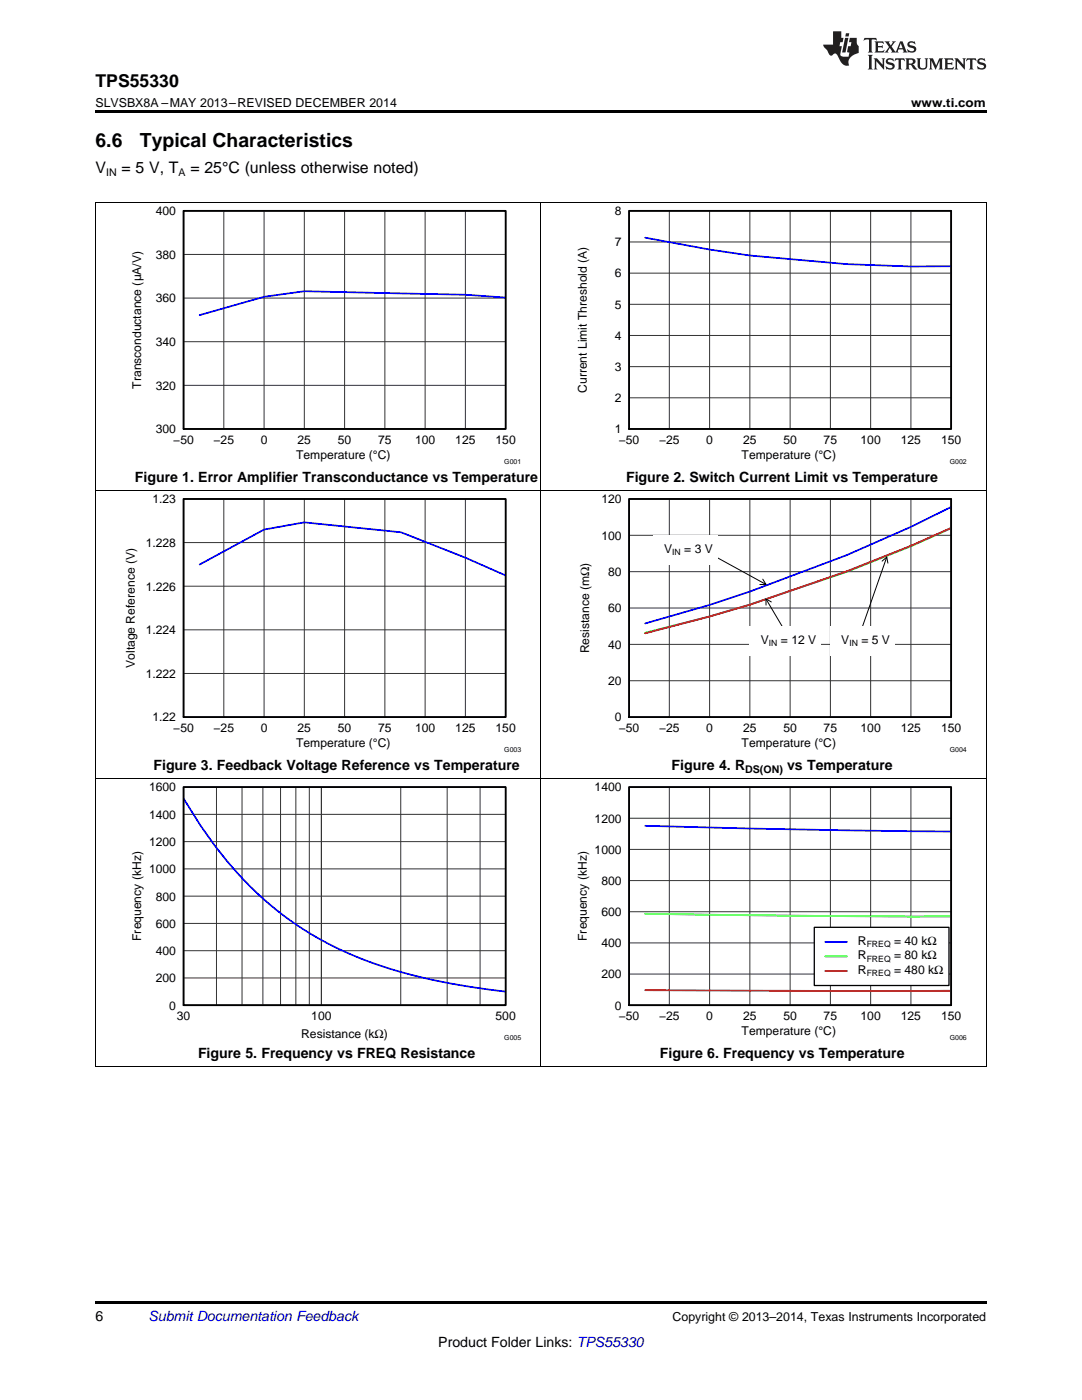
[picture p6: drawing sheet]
<svg xmlns="http://www.w3.org/2000/svg" width="216mm" height="279mm" viewBox="0 0 216 279" stroke-linecap="round" stroke-linejoin="round" font-family="sans-serif">
<path d="M19 212.9h.2zM196.7 212.9h.1zM19 259.7h177.8v.5h-177.8z" fill="#000"/>
<path d="M19.1 155.4v57.5M107.9 155.4v57.5M196.8 155.4v57.5M19 212.9h177.8" fill="none" stroke="#000" stroke-width=".2"/>
<path d="M36.6 157.1h64.3v43.5h-64.3zM125.5 157.1h64.3v43.5h-64.3z" fill="none" stroke="#000" stroke-width=".26"/>
<g fill="none" stroke="#333" stroke-width=".2">
<path d="M36.6 157.1h64.3v43.5h-64.3zM43.2 157.1v43.5M48.3 157.1v43.5M52.5 157.1v43.5M56 157.1v43.5M59 157.1v43.5M61.7 157.1v43.5M64.1 157.1v43.5M80 157.1v43.5M89.2 157.1v43.5M95.8 157.1v43.5M125.5 157.1h64.3v43.5h-64.3z"/>
<path d="M133.6 157.1v43.5M141.6 157.1v43.5M149.6 157.1v43.5M157.7 157.1v43.5M165.7 157.1v43.5M173.7 157.1v43.5M181.8 157.1v43.5M36.6 178.8h64.3M36.6 173.4h64.3M36.6 168h64.3M36.6 162.5h64.3M125.5 175.7h64.3"/>
<path d="M125.5 169.5h64.3M125.5 163.3h64.3M36.6 195.2h64.3M36.6 189.7h64.3M36.6 184.3h64.3M125.5 194.4h64.3M125.5 188.2h64.3M125.5 182h64.3"/>
</g>
<path d="M36.6 159.4a75.9 75.9 0 0 0 20.3 23.5 75.3 75.3 0 0 0 28 12.3l8 1.6 8 1.1M128.7 164.8l40.2 .9 20.9 .2" fill="none" stroke="#00f" stroke-width=".35"/>
<path d="M36.6 157.1h64.3v43.5h-64.3z" fill="none" stroke="#000" stroke-width=".35"/>
<path d="M128.7 182.4l40.2 .4 20.9 .1" fill="none" stroke="#0f0" stroke-width=".35"/>
<path d="M128.7 197.6l61.1 .1" fill="none" stroke="#f00" stroke-width=".35"/>
<path d="M162.5 185.1h26.9v11.6h-26.9z" fill="#fff"/>
<path d="M36.6 99.6h64.3v43.5h-64.3zM125.5 99.6h64.3v43.5h-64.3zM162.5 185.1h26.9v11.6h-26.9z" fill="none" stroke="#000" stroke-width=".26"/>
<path d="M39.8 112.7l12.9-7 8-1.5 19.3 2 12.9 5.1 8 3.5M189.8 101.2l-8 3.9-12.9 5.7-19.3 7.3-8 2.6-12.9 3.7M164.7 188h4.3" fill="none" stroke="#00f" stroke-width=".35"/>
<path d="M189.8 105.4l-8 3.6-12.9 5.1-19.3 6.6-8 2.3-12.9 3.3M164.7 190.9h4.3" fill="none" stroke="#0f0" stroke-width=".35"/>
<path d="M189.8 105.3l-8 3.6-12.9 5.1-19.3 6.7-8 2.3-12.9 3.4M164.7 193.8h4.3" fill="none" stroke="#f00" stroke-width=".35"/>
<path d="M36.6 99.6h64.3v43.5h-64.3zM125.5 157.1h64.3v43.5h-64.3z" fill="none" stroke="#000" stroke-width=".35"/>
<path d="M19.1 97.9v57.5M107.9 97.9v57.5M196.8 97.9v57.5M141.6 110.5l11.2 6.1M152.2 115.6l.6 1-1.2 .1M19 155.4h177.8" fill="none" stroke="#000" stroke-width=".2"/>
<g fill="none" stroke="#333" stroke-width=".2">
<path d="M36.6 99.6h64.3v43.5h-64.3zM44.7 99.6v43.5M52.7 99.6v43.5M60.7 99.6v43.5M68.8 99.6v43.5M76.8 99.6v43.5M84.8 99.6v43.5M92.9 99.6v43.5M125.5 99.6h64.3v43.5h-64.3zM133.6 99.6v43.5M141.6 99.6v43.5M149.6 99.6v43.5"/>
<path d="M157.7 99.6v43.5M165.7 99.6v43.5M173.7 99.6v43.5M181.8 99.6v43.5M36.6 117h64.3M36.6 108.3h64.3M125.5 114.1h64.3M125.5 106.8h64.3M36.6 134.4h64.3M36.6 125.7h64.3M125.5 135.9h64.3M125.5 128.6h64.3"/>
<path d="M125.5 121.3h64.3"/>
</g>
<path d="M130.3 106.8h12.9v5.8h-12.9z" fill="#fff"/>
<path d="M176 112l.9-.8 .3 1.2M176.9 111.2l-4.8 13.8" fill="none" stroke="#000" stroke-width=".2"/>
<path d="M165.7 125h12.9v5.8h-12.9z" fill="#fff"/>
<path d="M152.8 119.5l3.3 5.5M153.9 120.1l-1.1-.6 .1 1.3" fill="none" stroke="#000" stroke-width=".2"/>
<path d="M149.6 125h14.2v5.8h-14.2z" fill="#fff"/>
<path d="M36.6 42.1h64.3v43.5h-64.3zM125.5 42.1h64.3v43.5h-64.3zM125.5 99.6h64.3v43.5h-64.3z" fill="none" stroke="#000" stroke-width=".35"/>
<path d="M19 40.4h177.8M19.1 40.4v57.5M107.9 40.4v57.5M196.8 40.4v57.5M19 97.9h177.8" fill="none" stroke="#000" stroke-width=".2"/>
<path d="M36.6 42.1h64.3v43.5h-64.3zM125.5 42.1h64.3v43.5h-64.3z" fill="none" stroke="#000" stroke-width=".26"/>
<g fill="none" stroke="#333" stroke-width=".2">
<path d="M36.6 42.1h64.3v43.5h-64.3zM36.6 59.5h64.3M36.6 50.8h64.3M44.7 42.1v43.5M52.7 42.1v43.5M60.7 42.1v43.5M68.8 42.1v43.5M76.8 42.1v43.5M84.8 42.1v43.5M92.9 42.1v43.5M125.5 42.1h64.3v43.5h-64.3zM125.5 54.5h64.3"/>
<path d="M125.5 48.3h64.3M133.6 42.1v43.5M141.6 42.1v43.5M149.6 42.1v43.5M157.7 42.1v43.5M165.7 42.1v43.5M173.7 42.1v43.5M181.8 42.1v43.5M36.6 76.9h64.3M36.6 68.2h64.3M125.5 79.4h64.3M125.5 73.2h64.3"/>
<path d="M125.5 67h64.3M125.5 60.7h64.3"/>
</g>
<path d="M100.9 59.4l-8-.6-32.2-.7-8 1.1-12.9 3.7M128.7 47.4l12.9 2.4 8 1.2 19.3 1.7 12.9 .5 8-.1" fill="none" stroke="#00f" stroke-width=".35"/>
<path d="M19 22h177.8v.5h-177.8z" fill="#000"/>
<g fill="#231f20">
<path d="M172.5 7.6l-.1 .5 .4-.2h.6v.1v2.1l-.2 .4h.9l-.2-.4v-2.1l.1-.1h.5l.5 .2-.2-.5zM174.5 8.3l.2 .3v1.5l-.2 .4h1.8l.2-.6a1.04 1.04 0 0 1-1.3 .2v-.7h.6l.3 .2v-.6l-.3 .2h-.6v-.6l.8-.1 .4 .3-.2-.5zM176.5 8.3l.9 1.1-.9 1.1h.8l-.2-.2 .4-.7 .5 .7-.2 .2h1.5l-.2-.2 .2-.4h.9l.1 .4-.2 .2h1l-.3-.3-.7-1.9h-.5l-.9 2-.8-1 .9-1h-.8l.1 .3-.4 .5-.3-.6 .1-.2zM179.7 8.6l.4 1h-.7zM181.3 8.4a.63 .63 0 0 0-.2 .7 .63 .63 0 0 0 .6 .4l.6 .2 .1 .2a.75 .75 0 0 1-.7 .4 .75 .75 0 0 1-.6-.5l.1 .7 .1-.1a1.11 1.11 0 0 0 1.5-.6 1.13 1.13 0 0 0-1.2-.8l-.1-.4a1.04 1.04 0 0 1 1.2 .2l-.2-.5-.2 .1-.4-.2zM173.2 10.9l.2 .4v2.2l-.2 .4h1l-.3-.4v-2.2l.3-.4zM174.3 11.6l.3 .4v1.5l-.3 .4h.8l-.2-.4v-1.3l1.5 1.7v-1.9l.2-.4h-.7l.2 .4v.9l-1.1-1.3zM177 11.8a.62 .62 0 0 0-.2 .7 .62 .62 0 0 0 .6 .4l.6 .1 .1 .3a.76 .76 0 0 1-.7 .3 .76 .76 0 0 1-.7-.4l.2 .7 .1-.1a1.11 1.11 0 0 0 1.5-.6 1.13 1.13 0 0 0-1.2-.8l-.1-.4a1.04 1.04 0 0 1 1.2 .2l-.2-.6-.2 .1-.5-.1zM178.7 11.6l-.2 .6a.61 .61 0 0 1 .8-.3v1.6l-.2 .4h.9l-.2-.4v-1.6a.63 .63 0 0 1 .7 .3l-.1-.6zM180.6 11.6l.3 .4v1.5l-.3 .4h1l-.2-.2-.1-.8 .6 .2a.76 .76 0 0 0 1.2 .7l-1-1a.58 .58 0 0 0 .6-.5 .58 .58 0 0 0-.5-.6zM181.4 11.9h.1a.45 .45 0 0 1 .5 .1 .45 .45 0 0 1 .1 .5l-.8 .2zM182.9 11.6l.2 .2a2.17 2.17 0 0 0 .3 1.9 .99 .99 0 0 0 1.6-.6v-1.1l.2-.4h-.7l.2 .2a1.92 1.92 0 0 1-.2 1.8 .6 .6 0 0 1-.9-.5v-1.1l.2-.4zM185.4 11.6l.2 .4v1.5l-.2 .4h.7l-.2-.4v-1.4l.8 1.8 .8-1.8v1.4l-.2 .4h.9l-.2-.4v-1.5l.2-.4h-.8l-.6 1.5-.6-1.5zM188.4 11.6l.2 .4v1.5l-.2 .4h1.8l.1-.6a1.04 1.04 0 0 1-1.2 .1v-.6h.5l.4 .2v-.6l-.4 .2h-.5v-.7h.8l.3 .3-.1-.6zM190.5 11.6l.2 .4v1.5l-.2 .4h.7l-.2-.4v-1.3l1.5 1.7v-1.9l.2-.4h-.7l.2 .4v.9l-1.1-1.3zM192.9 11.6l-.1 .6a.61 .61 0 0 1 .7-.3l.1 1.6-.3 .4h1l-.3-.4 .1-1.6a.63 .63 0 0 1 .7 .3l-.1-.6zM195.2 11.8a.62 .62 0 0 0-.2 .7 .62 .62 0 0 0 .6 .4l.6 .1 .1 .3a.76 .76 0 0 1-.7 .3 .76 .76 0 0 1-.6-.4l.1 .7 .1-.1a1.11 1.11 0 0 0 1.6-.6 1.13 1.13 0 0 0-1.3-.8l-.1-.4a1.04 1.04 0 0 1 1.2 .2l-.1-.6-.2 .1-.5-.1z"/>
<path d="M166.2 6.3v2.6h-1.9v.4l.8 .9a.91 .91 0 0 0 1 .8 .56 .56 0 0 1 .5-.3 .56 .56 0 0 1 .5 .3l.4 .8a1.53 1.53 0 0 0 1.9 1.2 1.54 1.54 0 0 1 1-2.1l.9-.3v-1.4a1.52 1.52 0 0 1-.4-1.6h-1.3l-.2 .8h.5l-.2 .8h-.5l-.1 1v.2l.4 .1-.2 .8a1.93 1.93 0 0 1-1.6-.3l.3-1.8h-.5l.2-.8h.4l.2-.8h-.4v-1.3zM168.6 7.6l-.6 2.9h.7l.6-2.9zM168.8 6.6l-.1 .7h.6l.2-.7z"/>
</g>
<g font-size="3.9">
<text x="19" y="29.3">6.6</text>
<text x="27.9" y="29.3">Typical Characteristics</text>
</g>
<text font-size="3.5" x="19" y="17.3">TPS55330</text>
<g font-size="3.2">
<text x="19" y="34.4">V</text>
<text x="24.2" y="34.4">= 5 V, T</text>
<text x="38" y="34.4">= 25°C (unless otherwise noted)</text>
</g>
<g font-size="2.8">
<text x="26.9" y="96.2">Figure 1. Error Amplifier Transconductance vs Temperature</text>
<text x="124.9" y="96.2">Figure 2. Switch Current Limit vs Temperature</text>
<text x="30.6" y="153.7">Figure 3. Feedback Voltage Reference vs Temperature</text>
<text x="134" y="153.7">Figure 4. R</text>
<text x="157.1" y="153.7">vs Temperature</text>
<text x="39.5" y="211.2">Figure 5. Frequency vs FREQ Resistance</text>
<text x="131.7" y="211.2">Figure 6. Frequency vs Temperature</text>
<text x="19" y="263.6">6</text>
<text x="87.5" y="268.9">Product Folder Links: TPS55330</text>
</g>
<text font-size="2.8" fill="#0000c8" x="29.6" y="263.6">Submit Documentation Feedback</text>
<g font-size="2.5">
<text x="19" y="21.4">SLVSBX8A –MAY 2013–REVISED DECEMBER 2014</text>
<text x="181.8" y="21.4">www.ti.com</text>
<text x="134.2" y="263.6">Copyright © 2013–2014, Texas Instruments Incorporated</text>
</g>
<g font-size="2.4">
<text x="31.1" y="42.9">400</text>
<text x="122.7" y="42.9">8</text>
<text x="31.1" y="51.7">380</text>
<text x="122.7" y="49.2">7</text>
<text x="122.7" y="55.4">6</text>
<text x="31.1" y="60.4">360</text>
<text x="122.7" y="61.6">5</text>
<text x="31.1" y="69.1">340</text>
<text x="122.7" y="67.8">4</text>
<text x="28.2" y="77.6" transform="rotate(-90 28.2 77.6)">Transconductance (µA/V)</text>
<text x="31.1" y="77.8">320</text>
<text x="122.7" y="74">3</text>
<text x="117.1" y="78.4" transform="rotate(-90 117.1 78.4)">Current Limit Threshold (A)</text>
<text x="122.7" y="80.3">2</text>
<text x="31.1" y="86.5">300</text>
<text x="34.6" y="88.6">−50</text>
<text x="42.6" y="88.6">−25</text>
<text x="52" y="88.6">0</text>
<text x="59.4" y="88.6">25</text>
<text x="67.4" y="88.6">50</text>
<text x="75.5" y="88.6">75</text>
<text x="82.8" y="88.6">100</text>
<text x="90.8" y="88.6">125</text>
<text x="98.9" y="88.6">150</text>
<text x="122.7" y="86.5">1</text>
<text x="123.5" y="88.6">−50</text>
<text x="131.5" y="88.6">−25</text>
<text x="140.9" y="88.6">0</text>
<text x="148.3" y="88.6">25</text>
<text x="156.3" y="88.6">50</text>
<text x="164.4" y="88.6">75</text>
<text x="171.7" y="88.6">100</text>
<text x="179.7" y="88.6">125</text>
<text x="187.8" y="88.6">150</text>
<text x="59.1" y="91.6">Temperature (°C)</text>
<text x="148" y="91.6">Temperature (°C)</text>
<text x="30.4" y="100.4">1.23</text>
<text x="120" y="100.4">120</text>
<text x="120" y="107.7">100</text>
<text x="29.1" y="109.2">1.228</text>
<text x="132.5" y="110.4">V</text>
<text x="136.5" y="110.4">= 3 V</text>
<text x="29.1" y="117.9">1.226</text>
<text x="121.3" y="115">80</text>
<text x="121.3" y="122.2">60</text>
<text x="29.1" y="126.6">1.224</text>
<text x="117.6" y="130.4" transform="rotate(-90 117.6 130.4)">Resistance (mΩ)</text>
<text x="121.3" y="129.5">40</text>
<text x="151.8" y="128.5">V</text>
<text x="155.8" y="128.5">= 12 V</text>
<text x="167.9" y="128.5">V</text>
<text x="171.9" y="128.5">= 5 V</text>
<text x="26.9" y="133.3" transform="rotate(-90 26.9 133.3)">Voltage Reference (V)</text>
<text x="29.1" y="135.3">1.222</text>
<text x="121.3" y="136.7">20</text>
<text x="30.4" y="144">1.22</text>
<text x="122.7" y="144">0</text>
<text x="34.6" y="146.1">−50</text>
<text x="42.6" y="146.1">−25</text>
<text x="52" y="146.1">0</text>
<text x="59.1" y="149.1">Temperature (°C)</text>
<text x="59.4" y="146.1">25</text>
<text x="67.4" y="146.1">50</text>
<text x="75.5" y="146.1">75</text>
<text x="82.8" y="146.1">100</text>
<text x="90.8" y="146.1">125</text>
<text x="98.9" y="146.1">150</text>
<text x="123.5" y="146.1">−50</text>
<text x="131.5" y="146.1">−25</text>
<text x="140.9" y="146.1">0</text>
<text x="148" y="149.1">Temperature (°C)</text>
<text x="148.3" y="146.1">25</text>
<text x="156.3" y="146.1">50</text>
<text x="164.4" y="146.1">75</text>
<text x="171.7" y="146.1">100</text>
<text x="179.7" y="146.1">125</text>
<text x="187.8" y="146.1">150</text>
<text x="29.8" y="157.9">1600</text>
<text x="118.7" y="157.9">1400</text>
<text x="29.8" y="163.4">1400</text>
<text x="118.7" y="164.2">1200</text>
<text x="29.8" y="168.8">1200</text>
<text x="118.7" y="170.4">1000</text>
<text x="29.8" y="174.3">1000</text>
<text x="31.1" y="179.7">800</text>
<text x="120" y="176.6">800</text>
<text x="31.1" y="185.2">600</text>
<text x="120" y="182.8">600</text>
<text x="28.2" y="187.8" transform="rotate(-90 28.2 187.8)">Frequency (kHz)</text>
<text x="31.1" y="190.6">400</text>
<text x="117.1" y="187.8" transform="rotate(-90 117.1 187.8)">Frequency (kHz)</text>
<text x="120" y="189">400</text>
<text x="171.2" y="188.6">R</text>
<text x="171.2" y="191.5">R</text>
<text x="178.4" y="188.6">= 40 kΩ</text>
<text x="178.4" y="191.5">= 80 kΩ</text>
<text x="31.1" y="196">200</text>
<text x="120" y="195.3">200</text>
<text x="171.2" y="194.4">R</text>
<text x="178.4" y="194.4">= 480 kΩ</text>
<text x="33.8" y="201.5">0</text>
<text x="35.3" y="203.6">30</text>
<text x="62.1" y="203.6">100</text>
<text x="98.9" y="203.6">500</text>
<text x="122.7" y="201.5">0</text>
<text x="123.5" y="203.6">−50</text>
<text x="131.5" y="203.6">−25</text>
<text x="140.9" y="203.6">0</text>
<text x="148.3" y="203.6">25</text>
<text x="156.3" y="203.6">50</text>
<text x="164.4" y="203.6">75</text>
<text x="171.7" y="203.6">100</text>
<text x="179.7" y="203.6">125</text>
<text x="187.8" y="203.6">150</text>
<text x="60.1" y="207.1">Resistance (kΩ)</text>
<text x="148" y="206.6">Temperature (°C)</text>
</g>
<g font-size="2.1">
<text x="21.2" y="35.1">IN</text>
<text x="35.6" y="35.1">A</text>
<text x="148.7" y="154.2">DS(ON)</text>
</g>
<g font-size="1.7">
<text x="134.1" y="110.8">IN</text>
<text x="153.4" y="129">IN</text>
<text x="169.5" y="129">IN</text>
<text x="172.9" y="189">FREQ</text>
<text x="172.9" y="191.9">FREQ</text>
<text x="172.9" y="194.8">FREQ</text>
</g>
<g font-size="1.4">
<text x="100.6" y="92.5">G001</text>
<text x="189.5" y="92.5">G002</text>
<text x="100.6" y="150">G003</text>
<text x="189.5" y="150">G004</text>
<text x="100.6" y="207.5">G005</text>
<text x="189.5" y="207.5">G006</text>
</g>
</svg>
